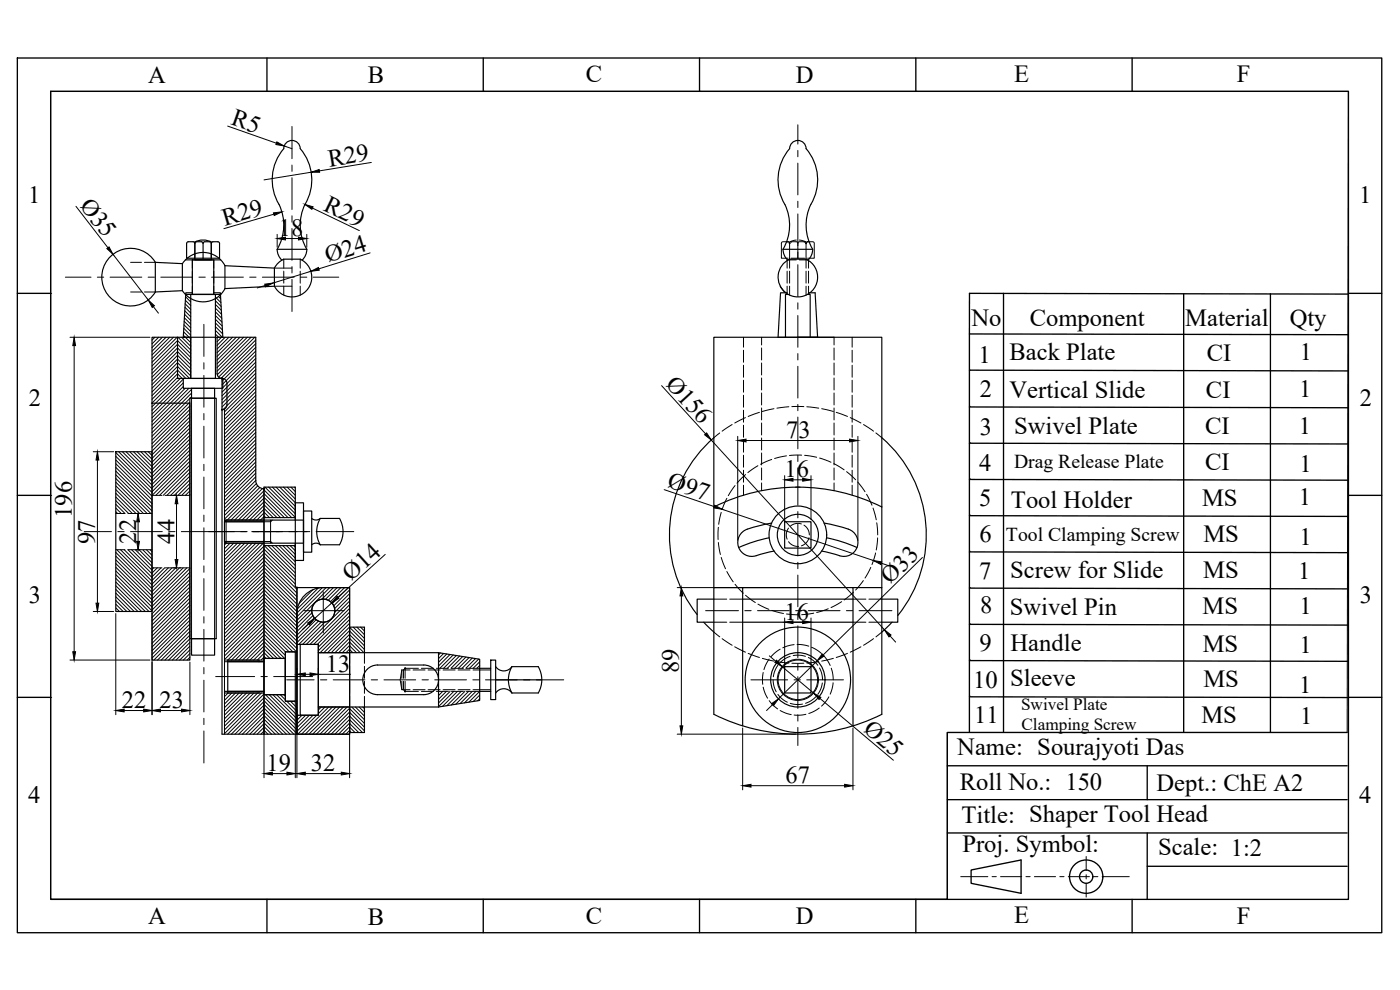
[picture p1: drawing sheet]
<svg xmlns="http://www.w3.org/2000/svg" width="420mm" height="297mm" viewBox="0 0 420 297" stroke-linecap="round" stroke-linejoin="round" font-family="sans-serif">
<!-- layer: Thin -->
<g fill="none" stroke="#000" stroke-width=".3">
<path d="M55.1 99.6l2.1 2.1M55.2 98.5l2 2.1M55.2 97.5l2 2M55.3 96.4l1.9 2M55.3 95.4l1.9 1.9M55.4 94.3l1.8 1.8M55.5 93.3l1.7 1.7M55.5 92.2l1.7 1.7M55.6 91.2l1.6 1.6M55.6 90.1l1.6 1.6M55.7 89l1.5 1.6M64.7 99.1l2 2.1"/>
<path d="M64.7 98l2.1 2.2M64.7 96.9l2.1 2.1M64.7 95.8l2 2M64.7 94.7l1.9 2M64.7 93.6l1.9 1.9M64.7 92.5l1.8 1.8M64.7 91.4l1.7 1.7M64.7 90.2l1.7 1.8M64.9 89.4l1.4 1.4M65.6 88.9l.6 .7M46.5 101.2l-.9 .9M47.6 101.2l-2 2"/>
<path d="M48.7 101.2l-3.1 3.1M49.8 101.2l-4.2 4.2M50.9 101.2l-5.3 5.3M52 101.2l-6.4 6.4M53.2 101.2l-7.6 7.5M53.3 108.8l3.9 4M53.3 108.8l-7.7 7.7M53.4 101.2l3.8 3.8M53.6 113.5l-.3-.2-7.7 7.6M54.1 113.5l-8.5 8.5M54.5 101.2l2.7 2.7M54.7 113.5l-1.4-1.3-7.7 7.6"/>
<path d="M55 113.8l-9.4 9.3M55 114.9l-9.4 9.4M55 116l-9.4 9.4M55.1 100.6l2.1 2.2M55.6 116.5l-10 10M55.8 113.5l-2.5-2.5-7.7 7.7M56.7 116.5l-11.1 11.1M56.9 113.5l-3.6-3.6-7.7 7.7M57 119.5l-11.4 11.4M57.2 111.7l-3.9-4-7.7 7.7M57.2 110.6l-3.9-4-7.7 7.7M57.2 109.5l-3.9-4-7.7 7.7"/>
<path d="M57.2 108.3l-3.9-3.9-7.7 7.7M57.2 107.2l-3.9-3.9-7.7 7.6M57.2 106.1l-3.9-3.9-7.7 7.6M57.5 116.8l-11.9 11.9M57.5 117.9l-11.9 11.9M57.5 119l-.4 .5M57.5 119.5v72.1M64.4 119.5v72.1M64.7 100.2l.9 1M65.4 101.2l-.3 .2M66.5 101.2l-1.4 1.3M67.6 101.2l-2.5 2.4"/>
<path d="M68.7 101.2l-3.6 3.5M69.8 101.2l-4.7 4.6M70.9 101.2l-5.8 5.8M72 101.2l-6.9 6.9M73.1 101.2l-8 8M74.2 101.2l-9.1 9.1M75.3 101.2l-10.2 10.2M76.5 101.2l-11.3 11.3M76.8 102l-11.2 11.1M76.8 103.1l-10.5 10.4M76.8 104.2l-10.2 10.1M76.8 105.3l-10.2 10.2"/>
<path d="M76.8 106.4l-10.2 10.2M76.8 107.5l-10.2 10.2M76.8 108.7l-10.2 10.1M76.8 109.8l-10.2 10.1M76.8 110.9l-10.2 10.1M76.8 112l-10.2 10.1M76.8 113.1l-9.9 9.8M76.8 114.2l-9.4 9.4M76.8 115.3l-9.4 9.4M76.8 116.4l-9.4 9.4M76.8 117.5l-9.4 9.4M76.8 118.6l-9.4 9.4"/>
<path d="M76.8 119.7l-9.4 9.4M34.8 139.1l10.8 10.9M34.8 138l10.8 10.9M34.8 136.9l10.8 10.9M34.8 135.8l10.8 10.9M35.6 135.5l10 10M36.7 135.5l8.9 8.9M37.8 135.5l7.8 7.8M38.9 135.5l6.7 6.7M40.1 135.5l5.5 5.6M41.2 135.5l4.4 4.5M42.3 135.5l3.3 3.4"/>
<path d="M43.4 135.5l2.2 2.3M44.5 135.5l1.1 1.2M45.6 135.5v.1M57 120.7l-11.4 11.3M57 121.8l-11.4 11.3M57 122.9l-11.4 11.3M57 125.1l-11.4 11.4M57 126.2l-11.4 11.4M57 127.3l-11.4 11.4M57 128.4l-11.4 11.4M57 129.5l-11.4 11.4M57 130.6l-11.4 11.4"/>
<path d="M57 131.7l-11.4 11.4M57 132.9l-11.4 11.3M57 134l-11.4 11.3M57 135.1l-11.4 11.3M57 137.3l-11.3 11.3M57 138.4l-10.2 10.2M57 139.5l-9.1 9.1M57 124l-11.4 11.3M57 136.2l-11.4 11.3M67.4 122.7v97.6M76.8 120.9l-9.4 9.3M76.8 122l-9.4 9.4"/>
<path d="M76.8 123.1l-9.4 9.4M76.8 124.2l-9.4 9.4M76.8 125.3l-9.4 9.4M76.8 126.4l-9.4 9.4M76.8 127.5l-9.4 9.4M76.8 128.6l-9.4 9.4M76.8 129.7l-9.4 9.4M76.8 130.8l-9.4 9.4M76.8 131.9l-9.4 9.4M76.8 133.1l-9.4 9.3M76.8 134.2l-9.4 9.4M76.8 135.3l-9.4 9.4"/>
<path d="M76.8 136.4l-9.4 9.4M76.8 137.5l-9.4 9.4M76.8 138.6l-9.4 9.4M76.8 139.7l-9.4 9.4M34.8 153.5l.5 .6M34.8 152.4l1.6 1.7M34.8 151.3l2.7 2.8M34.8 150.2l3.8 3.9M34.8 149.1l4.9 5M34.8 148l6 6.1M34.8 146.9l7.1 7.2M34.8 145.8l8.2 8.3"/>
<path d="M34.8 144.7l9.4 9.4M34.8 143.6l10.5 10.5M34.8 142.4l10.8 10.9M34.8 141.3l10.8 10.9M34.8 140.2l10.8 10.9M57 140.6l-8 8M57 141.7l-6.9 6.9M57 142.8l-5.8 5.8M57 144l-4.7 4.6M57 145.1l-3.6 3.5M57 146.2l-2.5 2.4M57 147.3l-1.4 1.3"/>
<path d="M57 148.4l-.3 .2M67.4 156.5h13.8M67.9 156v7M76.8 140.8l-9.4 9.4M76.8 141.9l-9.4 9.4M76.8 143l-9.4 9.4M76.8 144.2l-9.4 9.3M76.9 145.1l-9.5 9.6M77.3 145.8l-9.9 10M77.9 146.3l-9.7 9.7M78.7 146.6l-9.4 9.4M79.2 154.7l.6 .6"/>
<path d="M79.2 153.6l1.7 1.7M79.2 152.5l2.8 2.8M79.2 151.4l3.9 3.9M79.2 150.3l5 5M79.2 149.2l6.1 6.1M79.2 148.1l7.2 7.2M79.2 147l8.4 8.3M79.2 147.2l-8.8 8.8M79.2 148.3l-7.7 7.7M79.2 149.5l-6.6 6.5M79.2 150.6l-5.5 5.4M79.2 151.7l-4.3 4.3"/>
<path d="M79.2 152.8l-3.2 3.2M79.2 153.9l-2.1 2.1M79.2 155l-1 1M79.5 146.2l9.1 9.1M80.6 146.2l8 8M81.2 156v7M81.7 146.2l6.9 6.8M82.8 146.2l5.8 5.7M84 146.2l4.6 4.6M85.1 146.2l3.5 3.5M86.2 146.2l2.4 2.4M87.3 146.2l1.3 1.3"/>
<path d="M88.4 146.2l.2 .2M34.8 179.1l4.4 4.4M34.8 177.9l5.5 5.6M34.8 176.8l6.6 6.7M34.8 175.7l7.7 7.8M34.8 174.6l8.8 8.9M34.8 173.5l9.9 10M34.8 172.4l10.8 10.9M34.8 171.3l10.8 10.9M34.8 170.2l10.8 10.9M34.8 169.1l10.8 10.8M34.8 168l10.8 10.8"/>
<path d="M34.8 166.9l10.8 10.8M34.8 165.7l10.8 10.9M35.1 164.9l10.5 10.6M36.2 164.9l9.4 9.5M37.3 164.9l8.3 8.4M38.4 164.9l7.2 7.3M39.5 164.9l6.1 6.2M40.6 164.9l5 5.1M41.7 164.9l3.9 4M42.8 164.9l2.8 2.8M43.9 164.9l1.7 1.7M45 164.9l.6 .6"/>
<path d="M46.1 170.4l-.5 .5M47.2 170.4l-1.6 1.6M48.3 170.4l-2.7 2.7M49.4 170.4l-3.8 3.8M50.5 170.4l-4.9 4.9M51.6 170.4l-6 6M52.8 170.4l-7.2 7.1M53.9 170.4l-8.3 8.2M55 170.4l-9.4 9.3M56.1 170.4l-10.5 10.4M57 171.7l-11.4 11.4M57 172.8l-11.4 11.4"/>
<path d="M57 173.9l-11.4 11.4M57 175l-11.4 11.4M57 176.1l-11.4 11.4M57 177.2l-11.4 11.4M57 178.3l-11.4 11.4M57 179.5l-11.4 11.3M57 170.6l-11.4 11.3M67.4 162.5h13.8M67.9 163l-.5 .5M69 163l-1.6 1.6M70.2 163l-2.8 2.7M71.3 163l-3.9 3.9"/>
<path d="M72.4 163l-5 5M73.5 163l-6.1 6.1M74.6 163l-7.2 7.2M75.7 163l-8.3 8.3M76.8 163l-9.4 9.4M77.9 163l-10.5 10.5M79 163l-11.6 11.6M79.2 179.2l9.9 9.8M79.2 178l9.9 9.9M79.2 176.9l9.9 9.9M79.2 175.8l9.9 9.9M79.2 174.7l9.9 9.9"/>
<path d="M79.2 173.6l9.9 9.9M79.2 172.5l9.9 9.9M79.2 171.4l9.9 9.9M79.2 170.3l9.9 9.9M79.2 169.2l9.9 9.9M79.2 168.1l9.9 9.8M79.2 166.9l9.9 9.9M79.2 165.8l9.4 9.4M79.2 164.7l9.4 9.4M79.2 163.9l-11.8 11.8M79.2 165l-11.8 11.8M79.2 166.1l-11.8 11.9"/>
<path d="M79.2 167.2l-11.8 11.9M79.2 168.3l-11.8 11.9M79.2 169.4l-11.8 11.9M79.2 170.5l-11.8 11.9M79.2 171.6l-11.8 11.9M79.2 172.7l-11.8 11.9M79.2 173.9l-11.8 11.8M79.2 175l-11.8 11.8M79.2 176.1l-11.8 11.8M79.2 177.2l-11.8 11.8M79.2 178.3l-11.8 11.9M79.2 179.4l-11.8 11.9"/>
<path d="M79.3 163.7l9.3 9.3M80.4 163.7l8.2 8.2M81.5 163.7l7.1 7.1M82.6 163.7l6 6M83.8 163.7l4.8 4.9M84.9 163.7l3.7 3.8M86 163.7l2.6 2.7M87.1 163.7l1.5 1.5M88.2 163.7l.4 .4M93.9 177l-4.1 4.1M95.5 176.5l-6.2 6.2M96.7 176.3l-7.6 7.6"/>
<path d="M97.9 176.3l-8.8 8.8M99 176.3l-9.9 9.9M100.1 176.3l-3.5 3.5M101.2 176.3l-3.5 3.5M102.3 176.3l-3.8 3.8M103.4 176.3l-4.2 4.2M104.5 176.3l-4.8 4.8M104.9 177l-4.7 4.8M104.9 178.1l-4.5 4.5M104.9 179.2l-4.5 4.5M34.8 182.4l1 1.1M34.8 181.3l2.2 2.2"/>
<path d="M34.8 180.2l3.3 3.3M57 180.6l-11.4 11.3M57 181.7l-11.4 11.3M57 183.9l-11.4 11.4M57 185l-11.4 11.4M57 186.1l-11.4 11.4M57 187.2l-10.8 10.9M57 188.3l-9.7 9.8M57 189.4l-8.6 8.7M57 190.5l-7.5 7.6M57 191.7l-6.4 6.4M57 192.8l-5.3 5.3"/>
<path d="M57 193.9l-4.2 4.2M57 195l-3.1 3.1M57 196.1l-2 2M57 197.2l-.9 .9M57 182.8l-11.4 11.3M67.4 198.1h11.8M67.4 198.5h11.8M79.2 196.9l.7 .7M79.2 195.8l1.8 1.8M79.2 194.7l2.9 2.9M79.2 193.6l4 4M79.2 192.5l5.1 5.1"/>
<path d="M79.2 191.4l6.2 6.2M79.2 190.2l6.4 6.5M79.2 189.1l6.5 6.5M79.2 188l7.6 7.6M79.2 186.9l8.7 8.7M79.2 185.8l9.8 9.8M79.2 184.7l9.9 9.9M79.2 183.6l9.9 9.9M79.2 182.5l9.9 9.9M79.2 181.4l9.9 9.9M79.2 180.3l9.9 9.8M79.2 191.6l-6.4 6.5"/>
<path d="M79.2 192.7l-5.3 5.4M79.2 193.8l-4.2 4.3M79.2 194.9l-3.1 3.2M79.2 180.5l-11.8 11.9M79.2 181.6l-11.8 11.9M79.2 182.7l-11.8 11.9M79.2 183.8l-11.8 11.9M79.2 185l-11.8 11.8M79.2 186.1l-11.8 11.8M79.2 187.2l-10.9 10.9M79.2 188.3l-9.7 9.8M79.2 189.4l-8.6 8.7"/>
<path d="M79.2 190.5l-7.5 7.6M79.2 196l-2 2.1M79.2 197.2l-.9 .9M93.6 182.8l-4.5 4.5M93.6 183.9l-4.5 4.5M93.9 184.7l-4.8 4.8M94.3 185.4l-5.2 5.2M94.9 185.9l-5.8 5.8M95.6 186.4l-6.5 6.4M96.4 186.6l-6.7 6.8M97.5 186.7l-6.7 6.7M104.9 193.8l2.1 2"/>
<path d="M104.9 191.5l4.3 4.3M104.9 189.3l4.5 4.5M104.9 180.3l-13 13.1M104.9 181.4l-11.9 12M104.9 182.5l-10.8 10.9M104.9 183.7l-9.7 9.7M104.9 184.8l-9.4 9.4M104.9 185.9l-9.4 9.4M104.9 187l-8.8 8.8M104.9 188.1l-7.7 7.7M104.9 189.2l-6.6 6.6M104.9 190.3l-5.5 5.5"/>
<path d="M104.9 191.4l-4.4 4.4M104.9 192.5l-3.3 3.3M104.9 193.7l-2.2 2.1M104.9 194.8l-1 1M104.9 194.9l1 .9M104.9 192.6l3.2 3.2M104.9 190.4l4.5 4.5M104.9 188.2l4.5 4.5M106 188.2l3.4 3.3M107.1 188.2l2.3 2.2M108.2 188.2l1.2 1.1M109.3 188.2h.1"/>
<path d="M132.2 195.9l-.6 .6M133.1 196.1l-1.5 1.5M134.1 196.2l-2.5 2.5M135.1 196.4l-3.5 3.4M136 196.5l-4 4M137 196.7l-3.9 3.8M137.9 196.8l-3.7 3.7M138.9 197l-3.6 3.5M139.8 197.1l-3.4 3.4M140.8 197.3l-3.2 3.2M141.7 197.4l-3 3.1M142.7 197.6l-2.9 2.9"/>
<path d="M143.7 197.8l-2.8 2.7M144 198.6l-2 1.9M144 199.7l-.9 .8M68.4 207.9h9.3M68.4 207.9l-1 1.1M69.6 207.9l-2.2 2.2M70.7 207.9l-3.3 3.3M71.8 207.9l-4.4 4.4M72.9 207.9l-5.5 5.6M74 207.9l-6.6 6.7M75.1 207.9l-7.7 7.8M76.2 207.9l-8.8 8.9"/>
<path d="M77.3 207.9l-9.9 10M78.4 207.9l-11 11.1M79.2 219.1l1.2 1.2M79.2 218l2.3 2.3M79.2 216.9l3.4 3.4M79.2 215.8l4.6 4.5M79.2 214.7l5.7 5.6M79.2 213.5l6.8 6.8M79.2 212.4l7.9 7.9M79.2 211.3l9 9M79.2 210.2l9.9 9.9M79.2 209.1l9.9 9.9"/>
<path d="M79.2 208.2l-11.8 11.9M79.2 209.4l-10.9 10.9M79.2 210.5l-9.8 9.8M79.2 212.7l-7.6 7.6M79.2 213.8l-6.5 6.5M79.2 214.9l-5.4 5.4M79.2 216l-4.2 4.3M79.2 217.1l-3.1 3.2M79.2 218.2l-2 2.1M79.2 219.3l-.9 1M79.2 211.6l-8.7 8.7M79.7 208.4l9.4 9.5"/>
<path d="M80.8 208.4l8.3 8.4M81.9 208.4l7.2 7.3M83 208.4l6.1 6.2M84.1 208.4l1.5 1.6M85.2 208.4l.4 .5M86.1 210.4l3 3M87.2 210.4l1.9 1.9M88.3 210.4l.8 .8M89.5 214.6l-.4 .4M90.6 214.6l-1.5 1.5M91.7 214.6l-2.6 2.6M92.8 214.6l-3.7 3.7"/>
<path d="M94 214.6l-4.9 4.8M95.1 214.6l-5.7 5.7M96.4 212.1l-.9 .9M97.5 212.1l-2 2M98.6 212.1l-8.1 8.2M99.8 212.1l-8.2 8.2M100.9 212.1l-8.2 8.2M102 212.1l-8.2 8.2M103.1 212.1l-8.2 8.2M104.2 212.1l-8.2 8.2M104.9 214.8l4.5 4.5M104.9 212.6l4.5 4.5"/>
<path d="M104.9 212.5l-7.8 7.8M104.9 213.6l-6.6 6.7M104.9 214.7l-5.5 5.6M104.9 215.8l-4.4 4.5M104.9 216.9l-3.3 3.4M104.9 218.1l-2.2 2.2M104.9 219.2l-1.1 1.1M104.9 219.3l.5 .5M104.9 218.2l1.6 1.6M104.9 217.1l2.8 2.7M104.9 215.9l3.9 3.9M104.9 213.7l4.5 4.5"/>
<path d="M105.6 212.1l3.8 3.8M106.7 212.1l2.7 2.7M107.8 212.1l1.6 1.6M108.9 212.1l.5 .5M131.7 207.4l-.1 .2M132.9 207.4l-1.3 1.3M134 207.4l-2.4 2.4M135.1 207.4l-3.5 3.5M136.2 207.4l-4.6 4.6M137.3 207.4l-4.5 4.5M138.4 207.4l-4.3 4.3M139.5 207.4l-4.1 4.1"/>
<path d="M140.6 207.4l-3.8 3.9M141.7 207.4l-3.6 3.7M142.9 207.4l-3.5 3.5M144 207.4l-3.3 3.3M144 208.5l-2 2M144 209.7l-.6 .6M144 206.9h3.3M144 201h3.3M79.2 220.2l.1 .1M104.9 220.3h.1"/>
<circle cx="239.4" cy="204" r="6.2"/>
<circle cx="239.4" cy="204" r="5.9"/>
</g>
<!-- layer: Object -->
<g fill="none" stroke="#000" stroke-width=".35">
<path d="M237 44.6a14.3 14.3 0 0 0-1.5 16.7M237 44.6a2.47 2.47 0 0 1 2.4-2.5 2.47 2.47 0 0 1 2.5 2.5 14.3 14.3 0 0 1 1.4 16.7 14.3 14.3 0 0 0 .6 13.5M46.6 78.7l8.1 .4M46.6 78.7v8.9M46.6 78.7a8.7 8.7 0 0 0-13-2.1 8.7 8.7 0 0 0 0 13.2 8.7 8.7 0 0 0 13-2.2M54.7 79.1v8.1M54.7 79.1a7.4 7.4 0 0 1 12.8 .6M55.7 78h10.5M56 73v4.5h4.9M56 73l.5-.5h1.5l.5 .5M57.7 78h6.5v10.3h-6.5zM58.3 72.7a5.4 5.4 0 0 1 5.3 0"/>
<path d="M58.5 73v5h4.9v-5M58.5 73v4.5M58.5 73l.5-.5h1.4l.5 .5M60.9 73l.5-.5h1.5l.5 .5M60.9 73v4.5M63.4 73v4.5M63.4 73l.5-.5h1.5l.4 .3 .1 4.7h-5M67.5 79.7l14.9 .7M67.5 79.7v6.9M83.2 74.8l.4 1.8 1 1.5M83.2 74.8h8.9M83.2 74.8a14.3 14.3 0 0 0-.1-14.6 14.3 14.3 0 0 1 2.1-15.6 2.47 2.47 0 0 1 2.4-2.5 2.47 2.47 0 0 1 2.5 2.5 14.3 14.3 0 0 1 1.4 16.7 14.3 14.3 0 0 0 .6 13.5"/>
<path d="M92.1 74.8l-.4 1.8-1 1.5M235 74.8h8.9M235 74.8l.4 1.8 1 1.5M235.6 61.3a14.3 14.3 0 0 1-.6 13.5M237 77.8h4.9a5.9 5.9 0 0 1 1.8 9.5 5.9 5.9 0 0 1-9.5-1.4M237 77.8a5.9 5.9 0 0 0-1.2 10.1M243.9 74.8l-.4 1.8-1 1.5M54.7 87.2l-8.1 .4M55.7 88.3h10.5M57.2 88.3h7.5v25.2h-7.5zM57.7 87.8h-1.9l-.8 13.4M64.2 87.8h1.9l.8 13.4h-13.6"/>
<path d="M67.5 86.6a7.4 7.4 0 0 1-12.8 .6M82.4 85.9l-14.9 .7M82.4 80.4v5.5M82.4 80.4l1.3-1.7 1.5-.9h4.9a5.9 5.9 0 0 1 1.8 9.5 5.9 5.9 0 0 1-9.5-1.4M236.2 87.8h-2l-.7 13.4h11.9l-.8-13.4h-1.9M236.6 88.3h-.9v12.9M242.3 88.3h.8v12.9M53.3 101.2v12.3h3.9M53.3 101.2h-7.7v19.8M55 113.5h11.9v3h-11.9zM57 119.5h7.9v72.1h-7.9zM57.5 116.5h6.9v3h-6.9z"/>
<path d="M65.1 101.2h11.7v43a2.47 2.47 0 0 0 2.4 2.4v73.7h-12.6v-106.8a1.49 1.49 0 0 1-1.5-1.4zM66.6 113.5a1.47 1.47 0 0 1 1.5 1.5v6.4a1.49 1.49 0 0 1-1.5 1.5M239.4 101.2h10.9M34.8 135.5h10.8v48h-10.8zM45.6 121h11.4v77.1h-11.4zM214.3 131.3a38.5 38.5 0 0 0-5.1 53.1M264.6 131.3a38.5 38.5 0 0 1 4.8 53.4M67.4 156h23.7v7h-23.2l-.5-.5M67.4 156.5h11.8M67.4 156.5v6M67.9 156l-.5 .5M79.2 146.2h9.4v29.6l.5 .5v44h-9.9z"/>
<path d="M79.2 155.3h9.4M81.7 156l-.5 .5M88.6 156v-5.1h2.5v17.3h-2.5v-5.2M91.1 153.3h2.5v12.4h-2.5zM93.6 155.5l1.2 .5 1.3-.5M96.1 155.6l5.8-.1a7.9 7.9 0 0 1 0 8h-5.8M96.1 155.5a7.9 7.9 0 0 0 0 8M214.2 152.1a56.3 56.3 0 0 1 50.5 0M231.6 156.9l-2.5 .5a22.4 22.4 0 0 0-6.1 2.1 4.2 4.2 0 0 0-.9 5.6 4.2 4.2 0 0 0 5.5 1.4l4.7-1.2M235.5 156.5h7.9v8h-7.9zM238.8 146.2h1.3M247.3 156.9l2.5 .5a22.2 22.2 0 0 1 6.1 2.1 4.2 4.2 0 0 1 .9 5.6 4.2 4.2 0 0 1-5.5 1.4l-4.7-1.2"/>
<path d="M264.6 152.1v-50.9h-50.4v75.1M264.6 152.1v24.2M67.4 163h11.8M67.4 162.5h11.8M79.2 163.7h9.4M81.2 162.5l.5 .5M89.1 176.3h15.8v44h-15.8zM91.4 178.6a7.8 7.8 0 0 1 5.6-2.3h7.9v44h-15.8v-36.1a7.9 7.9 0 0 1 2.3-5.6zM93.6 163.5l1.2-.5 1.3 .5M214.2 179.8h-5v6.9h5M222.9 176.3h-8.7v38M222.9 179.8h33.1"/>
<path d="M230.8 161.4l-4.6 1.2-4.5 1.7M248.1 161.4l4.6 1.2 4.5 1.7M256 176.3h8.6l.1 38a56.3 56.3 0 0 1-50.5 0M264.6 179.8h4.8v6.9h-4.8M57.5 191.6h6.9v5h-6.9zM68.4 198.1v9.8M68.4 198.5h10.8M77.7 198.1v.4M79.2 197.6h6.4v10.8h-6.4M79.2 197.6h6.4v10.8h-6.4zM85.6 195.6v14.8h3.5M85.6 195.6h3v14.8h-3z"/>
<path d="M85.6 195.6h3.5M89.1 193.4h6.4v21.2h-6.4M90.1 193.4h5.4v21.2h-5.4zM95.5 195.8h36.1M104.9 195.8v-7.6h4.5v7.6M131.6 195.8l12.4 2v12.4l-12.4 1.9M131.6 195.8v16.3M147.3 198.1h1.5v11.8h-1.5zM211.2 186.7l3.1 2.9M222.9 186.7h33.1M267.7 186.7l-3.1 2.9M67.4 207.9h11.8"/>
<path d="M67.4 207.4h11.8M77.7 207.4v.5M95.5 212.1h36.1M104.9 212.1v7.7h4.5v-7.7M109.9 201.1a4.4 4.4 0 0 1 3.4-1.6h13.9a4.5 4.5 0 0 1 4.4 4.5 4.5 4.5 0 0 1-4.4 4.4h-13.9a4.4 4.4 0 0 1-4-2.5 4.4 4.4 0 0 1 .6-4.8zM144 200.5h3.3M144 207.4h3.3M148.8 204h13.8M148.8 200a2.96 2.96 0 0 0 4.8 0M148.8 207.9a2.96 2.96 0 0 1 4.8 0M153.6 200a7.9 7.9 0 0 0 0 7.9M153.6 200h7.9a7.9 7.9 0 0 1 0 7.9h-7.9"/>
<path d="M222.9 217.8v-41.5h33.1v41.5M235.5 200h7.9v7.9h-7.9z"/>
<circle cx="239.4" cy="160.5" r="8.7"/>
<circle cx="239.4" cy="160.5" r="6.2"/>
<circle cx="97" cy="183.2" r="3.5"/>
<circle cx="239.4" cy="204" r="15.8"/>
<circle cx="239.4" cy="204" r="8.2"/>
</g>
<g fill="#000" stroke="#000" stroke-width=".3">
<circle cx="66.6" cy="113.5" r=".17"/>
<circle cx="66.6" cy="122.9" r=".17"/>
<circle cx="79.2" cy="146.7" r=".17"/>
<circle cx="89.1" cy="176.3" r=".17"/>
<circle cx="121.6" cy="200.5" r=".17"/>
<circle cx="121.6" cy="207.4" r=".17"/>
</g>
<!-- layer: Center -->
<g fill="none" stroke="#000" stroke-width=".3">
<path d="M87.6 37.9v9.7M239.4 37.5v5.7M87.6 49.5v1.9M87.6 53.3v9.6M239.4 45.1v1.9M239.4 48.9v9.6M87.6 64.8v1.9M87.6 68.6v9.5M87.6 80v1.9M239.4 60.4v1.9M239.4 64.2v9.5M239.4 75.6v1.9"/>
<path d="M239.4 79.4v9.5M19.6 83.2h7.7M29.2 83.2h1.9M33 83.2h9.6M44.5 83.2h1.9M48.3 83.2h9.5M59.7 83.2h1.9M61.2 97.3v9.6M63.5 83.2h9.5M74.9 83.2h1.9M78.7 83.2h9.6M87.6 83.8v9.7"/>
<path d="M90.2 83.2h1.9M94 83.2h7.7M239.4 90.9v1.9M239.4 94.7v9.5M61.2 108.8v1.9M61.2 112.6v9.6M239.4 106.1v1.9M239.4 109.9v9.5M61.2 124.1v1.9M61.2 127.9v9.5M61.2 139.3v1.9M239.4 121.3v1.9"/>
<path d="M239.4 125.1v9.6M239.4 136.6v1.9M25.3 159.5h8.2M35.4 159.5h1.9M39.2 159.5h9.5M50.6 159.5h1.9M54.4 159.5h19.8M61.2 143.1v9.6M61.2 154.6v1.9M61.2 158.4v9.5M75.6 159.5h17.4M94.9 159.5h11.3"/>
<path d="M239.4 140.4v11.2M239.4 153.5v1.9M239.4 157.3v9.5M61.2 169.8v1.9M61.2 173.6v9.5M97 177.5v12.4M239.4 168.7v1.9M239.4 172.5v9.6M61.2 185v1.9M61.2 188.8v9.6M91.1 183.2h12.2M211.8 183.2h9.8"/>
<path d="M223.5 183.2h1.9M227.3 183.2h9.6M238.8 183.2h1.9M239.4 184v1.9M239.4 187.8v9.5M239.4 199.2v1.9M242.6 183.2h9.5M254 183.2h1.9M257.8 183.2h9.9M61.2 200.3v1.9M61.2 204.1v9.5M61.2 215.5v1.9"/>
<path d="M61.2 219.3v9.6M64.7 203h11.7M78.3 203h1.9M82.1 203h11.7M86 204h8.3M96.2 204h1.9M100 204h9.5M111.4 204h1.9M115.2 204h9.6M126.7 204h1.9M130.5 204h9.5M141.9 204h1.9"/>
<path d="M145.7 204h9.5M157.1 204h1.9M160.9 204h8.3M225.4 204h11M238.3 204h1.9M239.4 203v9.6M239.4 214.5v1.9M239.4 218.3v5.4M242.1 204h11M326 257v4.2M288.3 263h8.2M297.7 263h1.3"/>
<path d="M300.3 263h6.3M307.9 263h1.3M310.4 263h6.4M318.1 263h1.2M320.6 263h6.3M326 262.4v1.3M326 265v4.2M328.2 263h1.3M330.8 263h8.1"/>
</g>
<!-- layer: Hidden -->
<g fill="none" stroke="#000" stroke-width=".3">
<path d="M39.2 78.7h3.3M43.4 78.7h3.2M57.7 78v2.5M64.2 78v2.5M85.2 77.8v2.7M90.1 77.8v2.7M237 73l-.5-.5h-1.6l-.4 .4v4.6h2M237 73l.5-.5h1.5l.4 .3v4.7M237 73v7.5M237.4 77.5h4.1M239 78h-2.8v2.5M239 72l-2.2 .7"/>
<path d="M239.4 73l.5-.5 1.7 .1 .3 .4M239.9 78h2.8v2.5M239.9 72l2.2 .7M241.9 73l.5-.5h1.6l.4 .4v4.6h-2M241.9 73v7.5M39.2 87.6h3.3M43.4 87.6h3.2M57.7 81.4v3.6M57.7 85.9v2.4M64.2 81.4v3.6M64.2 85.9v2.4M82.4 80.4h5.2"/>
<path d="M82.4 85.9h5.2M85.2 81.4v3.6M85.2 85.9v2.6M90.1 81.4v3.6M90.1 85.9v2.6M236.2 85.9v2.4h.4M236.2 81.4v3.6M237 81.4v3.6M237 85.9v2.6M241.9 81.4v3.6M241.9 85.9v2.6M242.7 85.9v2.4h-.4"/>
<path d="M242.7 81.4v3.6M223.1 101.2v3M223.1 105.1v3.6M223.1 109.6v3.6M223.1 114.1v3.6M223.1 118.6v3.6M228.6 101.2v2.3M228.6 104.4v3.6M228.6 108.9v3.6M228.6 113.4v3.6M228.6 117.9v3.6M250.3 101.2v2.3"/>
<path d="M250.3 104.4v3.6M250.3 108.9v3.6M250.3 113.4v3.6M250.3 117.9v3.6M255.7 101.2v3M255.7 105.1v3.6M255.7 109.6v3.6M255.7 114.1v3.6M255.7 118.6v3.6M216 129.9l-1.8 1.4M219.7 127.4l-3 2M223.1 123.1v3.6"/>
<path d="M223.1 127.6v3.6M223.1 132.1v3.6M223.1 136.6v3.6M223.7 125.3l-3.2 1.6M227.5 139.7l-3.1 2.1M227.9 123.7l-3.4 1.3M228.6 122.4v3.6M228.6 126.9v3.6M228.6 131.4v3.6M228.6 135.9v3.6M231.6 137.9l-3.3 1.4M232.3 122.6l-3.5 .9"/>
<path d="M236 136.8l-3.5 .8M236.7 122l-3.5 .5M237.6 122h3.6M240.6 136.6l-3.7 .1M241.5 136.6l3.6 .6M242.1 122l3.6 .5M246 137.4l3.4 1.3M246.6 122.6l3.5 .9M250.2 139.1l3.1 1.9M250.3 122.4v3.6M250.3 126.9v3.6M250.3 131.4v3.6"/>
<path d="M250.3 135.9v3.6M251 123.7l3.3 1.3M255.2 125.3l3.2 1.6M255.7 123.1v3.6M255.7 127.6v3.6M255.7 132.1v3.6M255.7 136.6v3.6M259.2 127.4l3 2M262.9 129.9l1.7 1.4M34.8 154.1h2.7M38.4 154.1h3.6M42.9 154.1h2.7"/>
<path d="M45.6 148.6h3M49.5 148.6h3.6M54 148.6h3M215.6 158.2l-.1 3.7M216.4 153.8l-.7 3.5M218.1 149.5l-1.4 3.4M220.6 145.7l-2 3M223.1 141.1v3.6M223.1 145.6v3M223.7 142.4l-2.5 2.6M228.6 140.4v3.6M228.6 144.9v2.3"/>
<path d="M236.6 158.5a3.4 3.4 0 0 0-.4 3.3M240.5 157.2a3.4 3.4 0 0 0-3.3 .6M241.3 157.6a3.4 3.4 0 0 1 1.6 2.9M250.3 140.4v3.6M250.3 144.9v2.3M254.1 141.5l2.7 2.5M255.7 141.1v3.6M255.7 145.6v3M257.4 144.6l2.2 2.9M260.1 148.3l1.6 3.3M262 152.4l1 3.6M263.1 156.9l.3 3.6"/>
<path d="M34.8 164.9h2.7M38.4 164.9h3.6M42.9 164.9h2.7M45.6 170.4h3M49.5 170.4h3.6M54 170.4h3M214.2 179.8h3.9M215.6 162.8l.6 3.6M216.4 167.3l1.3 3.4M218.1 171.5l2 3.1M219 179.8h3.9M220.6 175.3l2.5 2.7"/>
<path d="M223.7 178.6l3 2.2M236.7 162.5a3.4 3.4 0 0 0 3 1.4M242.8 161.3a3.4 3.4 0 0 1-2.3 2.5M256 179.8h3.9M256.1 177.7l-2.7 2.3M259.1 174.2l-2.3 2.8M260.8 179.8h3.8M261.3 170.2l-1.7 3.2M262.8 165.9l-1.1 3.5M263.4 161.4l-.4 3.6M104.9 195.8v3.2M104.9 199.9v3.6"/>
<path d="M109.4 195.8v3.2M109.4 199.9v3.6M214.2 189.7l1.8 1.4M214.2 186.7h3.9M216.7 191.6l3 2M219 186.7h3.9M220.5 194.1l3.2 1.6M224.5 196l3.4 1.3M227.5 181.3l3.3 1.5M228.8 197.5l3.5 .9M230.8 197.7l-1.5 3.2M231.6 183.1l3.5 1"/>
<path d="M233.2 198.5l3.5 .4M233.4 199.6a7.4 7.4 0 0 0-1.3 3.5M234.1 194.8l-1.4 1-1.3 1.2M236 184.2l3.7 .3M237.1 196.9l-1.4 .7-1.7 1.3M237.6 199h3.6M238 196.7a7.4 7.4 0 0 1 3.7 .2M238.3 193.4l-3.4 1M239.2 193.4l3.5 .5M242.6 197.3a7.3 7.3 0 0 1 2.8 2.3M243.6 194.2l1.5 .8 1.4 1.1M244.2 184l-3.6 .4"/>
<path d="M245.7 198.5l-3.6 .4M247.2 196.7l1.2 1.6 .7 1.4M248.6 182.7l-3.5 1.1M250.1 197.5l-3.5 .9M252.6 180.5l-3.2 1.8M254.3 196l-3.3 1.3M256 186.7h3.9M258.4 194.1l-3.2 1.6M260.8 186.7h3.8M262.2 191.6l-3 2M264.6 189.7l-1.7 1.4M104.9 204.4v3.6"/>
<path d="M104.9 208.9v3.2M109.4 204.4v3.6M109.4 208.9v3.2M120.6 204.4v2.5h.5l.5 .5M120.6 201l-.5 3 .5 2.9M120.6 201v2.5M121.1 204.4v2.5h2M121.6 200.5l-.5 .5h-.5M121.6 200.5v3M121.6 204.4v3M121.6 207.4h4M121.6 200.5h4"/>
<path d="M123.1 201h-2v2.5M124 206.9h3.6M124 201h3.6M126.5 207.4h3.6M126.5 200.5h3.6M128.5 206.9h3.6M128.5 201h3.6M131 207.4h3.6M131 200.5h3.6M133 206.9h3.6M133 201h3.6M135.5 207.4h3.6"/>
<path d="M135.5 200.5h3.6M137.5 206.9h3.6M137.5 201h3.6M140 207.4h4M140 200.5h4M142 206.9h2M142 201h2M229.1 201.8l-.2 3.5M229.1 206.2l.5 1.7 .8 1.6M230.9 210.2l1.3 1.5 1.2 1M232 204l.2 1.6 .7 2M233.5 208.3a7.2 7.2 0 0 0 2.8 2.4"/>
<path d="M234.1 213.2l3.4 1.2M237.2 211a7.3 7.3 0 0 0 3.6 .3M241.9 214.3l-1.8 .3-1.8-.1M244.9 209l-1.8 1.4-1.4 .6M245.9 212.4l-1.3 .9-1.9 .8M245.9 200.4l.8 1.9 .2 1.7M246.8 204.9a7.1 7.1 0 0 1-1.4 3.4M248.8 209.1l-2.2 2.8M249.5 200.5l.4 1.5 .2 2M250 204.9l-.3 1.7-.6 1.7"/>
</g>
<!-- layer: Thin -->
<circle cx="66.2" cy="88.4" r=".09" fill="#000" stroke="#000" stroke-width=".3"/>
<!-- layer: Hidden -->
<g fill="#000" stroke="#000" stroke-width=".3">
<circle cx="236.5" cy="72.5" r=".09"/>
<circle cx="237" cy="73" r=".09"/>
<circle cx="237.5" cy="72.5" r=".09"/>
<circle cx="241.4" cy="72.5" r=".09"/>
<circle cx="241.9" cy="73" r=".09"/>
<circle cx="242.4" cy="72.5" r=".09"/>
</g>
<!-- layer: Margin+Title -->
<g fill="none" stroke="#000" stroke-width=".4">
<path d="M5.2 17.4h409.5v262.5h-409.5zM80.1 17.4v10M145 17.4v10M209.9 17.4v10M274.9 17.4v10M339.8 17.4v10M15.2 27.4h389.5v242.5h-389.5zM5.2 88h10M404.7 88h10M5.2 148.6h10M404.7 148.6h10M5.2 209.2h10"/>
<path d="M404.3 219.8h-120v50M404.7 209.2h10M284.3 229.8h120M284.3 239.9h120M344.3 229.8v10.1M284.3 249.9h120M344.3 259.9h60M344.3 249.9v19.9M80.1 269.9v10M145 269.9v10M209.9 269.9v10M274.9 269.9v10"/>
<path d="M291.4 261l15-3v10l-15-3zM339.8 269.9v10"/>
<circle cx="326" cy="263" r="5"/>
<circle cx="326" cy="263" r="2"/>
</g>
<path d="M80.1 27.4h.1M145 27.4h.1M209.9 27.4h.1M274.9 27.4h.1M339.8 27.4h.1M15.2 88h.1M15.2 148.6h.1M15.2 209.2h.1" fill="none" stroke="#000" stroke-width=".3"/>
<!-- layer: Viewport -->
<path d="M15.2 27.4h389.5l-.4 192.4h-120v50h-269.1z" fill="none" stroke="#000" stroke-width=".3"/>
<!-- layer: Dimension -->
<g fill="none" stroke="#000" stroke-width=".3">
<path d="M68.3 37.8l14.6 5.2M85.3 43.8l2.3 .8M93.4 51.7l-14.2 2.3M111.4 48.7l-15.6 2.6M22.8 61.9l9.6 12.4M33.9 76.3l10.6 13.7M82.2 64.3l-15 4.3M83.2 70.3v3.9M85.7 71.6h3.9M92.1 70.3v3.9M93.8 62.4l14.1 6.8M111.1 75.9l-15.4 4.8"/>
<path d="M46 92l1.5 2M79.6 85.7l-2.4 .7M93.3 81.4l-11.3 3.5M21 101.2h24M22.3 103.7v91.8M198.6 115.7l13.2 14.5M28 135.5h6.1M29.2 138v43M213.5 132l51.9 57M221.4 130.9v31.2M223.9 132.2h31.1M257.5 130.9v31.2"/>
<path d="M40.8 154.1h1.9M41.4 156.6v5.8M51.9 148.6h2.3M53 151.1v16.8M199.3 146.9l15.1 5.1M216.7 152.8l45.4 15.4M235.5 142.7v13.2M238 144h2.9M243.4 142.7v13.2M40.8 164.9h1.9M51.9 170.4h2.3M115.6 166.3l-14.2 12.9"/>
<path d="M203.2 176.3h35.6M204.5 178.8v39M264.5 169l2.4 .8M276.8 167.3l-29.8 29.2M21 198h24M28 183.5h6.1M34.8 184.1v30.3M45.6 184.1v30.3M57 198.7v15.7M92.6 187.2l-1.8 1.7M99.6 180.9l-5.1 4.6M230.9 196.8l1.9 1.6"/>
<path d="M235.5 185.4v14.2M238 186.7h2.9M243.4 185.4v14.2M245.3 198.3l-11.7 11.4M267.1 190.8l1.7 1.9M37.3 213.2h5.8M48.1 213.2h6.4M79.2 211v22.4M88.6 211v22.4M89.1 200.5v3.1M89.1 212.8v20.6M91.6 202.3h1.4"/>
<path d="M95.5 200.5v3.1M95.5 202.3h9.7M104.9 212.8v20.6M222.9 218.4v18.6M231.8 211.4l-1.8 1.8M234.7 200l9.5 7.9M246.1 209.6l22 18.5M256 218.4v18.6M81.7 232.1h4.4M91.6 232.1h10.8M203.2 220.3h35.6M225.4 235.7h28.1"/>
</g>
<g fill="#000" stroke="#000" stroke-width=".3">
<path d="M83.1 42.6l2.2 1.2-2.5-.4zM93.4 51.7l2.4-.8 .1 .8zM32.1 74.6l.6-.5 1.2 2.2zM82.1 63.9l2.5-.3-2.3 1.1zM83.2 71.6l2.5-.4v.8zM89.6 71.2l2.5 .4-2.5 .4zM91.5 61.3l2.5 .8-.4 .7zM44.5 90l1.8 1.7-.6 .5zM79.5 85.3l2.5-.4-2.3 1.2zM93.3 81.4l2.3-1.1 .2 .8zM22.3 101.2l.4 2.5h-.9zM29.2 135.5l.5 2.5h-.9z"/>
<path d="M211.5 130.5l.6-.6 1.4 2.1zM221.4 132.2l2.5-.4v.8zM255 131.8l2.5 .4-2.5 .4zM41.4 154.1l.5 2.5h-.9zM53 148.6l.4 2.5h-.8zM214.5 151.6l2.2 1.2-2.5-.4zM235.5 144l2.5-.5v.9zM240.9 143.5l2.5 .5-2.5 .4zM41 162.4h.9l-.5 2.5zM52.6 167.9h.8l-.4 2.5zM101.2 178.9l.5 .6-2.1 1.4zM204.5 176.3l.4 2.5h-.8z"/>
<path d="M262.1 168.2l2.5 .4-.2 .8zM21.8 195.5h.9l-.4 2.5zM28.8 181h.9l-.5 2.5zM92.3 186.9l2.2-1.4-1.6 2zM233.1 198.1l1.6 1.9-2.2-1.3zM235.5 186.7l2.5-.4v.8zM240.9 186.3l2.5 .4-2.5 .4zM246.7 196.2l.6 .6-2 1.5zM265.4 189l2 1.5-.6 .6zM34.8 213.2l2.5-.4v.8zM43.1 212.8l2.5 .4-2.5 .4zM45.6 213.2l2.5-.4v.8z"/>
<path d="M54.5 212.8l2.5 .4-2.5 .4zM89.1 202.3l2.5-.4v.8zM93 201.9l2.5 .4-2.5 .4zM204.1 217.8h.8l-.4 2.5zM231.5 211.1l2.1-1.4-1.5 2zM244.2 207.9l2.1 1.3-.5 .7zM79.2 232.1l2.5-.4v.8zM86.1 231.7l2.5 .4-2.5 .4zM89.1 232.1l2.5-.4v.8zM102.4 231.7l2.5 .4-2.5 .4zM222.9 235.7l2.5-.4v.9zM253.5 235.3l2.5 .4-2.5 .5z"/>
</g>
<!-- layer: Parts -->
<g fill="none" stroke="#000" stroke-width=".4">
<path d="M301.2 88v131.8M355.2 88.1v131.7M381.3 88.1v131.7M404.6 88.2l-113.6-.2-.1 131.8M290.9 100.2l113.6 .2M290.9 111.1l113.6 .2M290.9 122.1l113.6 .2M290.9 133l113.6 .2M290.9 143.9l113.6 .2M290.9 154.7l113.6 .2M290.9 165.6l113.6 .2M290.9 176.5l113.6 .2"/>
<path d="M290.9 187.3l113.6 .3M290.9 198.2l113.6 .2M290.9 209.1l113.6 .2"/>
</g>
<path d="M290.9 111.1h.1M290.9 121.9h.1M290.9 132.8h.1M290.9 143.7h.1M290.9 154.5h.1M290.9 165.4h.1M290.9 176.3h.1M290.9 187.2h.1M290.9 198h.1M290.9 208.9h.1" fill="none" stroke="#000" stroke-width=".3"/>
<g font-size="7.4">
<text x="44.5" y="24.9">A</text>
<text x="110.4" y="25">B</text>
<text x="175.8" y="24.7">C</text>
<text x="238.9" y="24.8">D</text>
<text x="304.4" y="24.6">E</text>
<text x="371.2" y="24.7">F</text>
<text x="69" y="37.3" transform="rotate(19 69 37.3)">R5</text>
<text x="98.9" y="50" transform="rotate(-9 98.9 50)">R29</text>
<text x="8.4" y="60.8">1</text>
<text x="23.6" y="61.7" transform="rotate(52 23.6 61.7)">Ø35</text>
<text x="96.8" y="63.1" transform="rotate(26 96.8 63.1)">R29</text>
<text x="407.9" y="60.8">1</text>
<text x="67.5" y="67.8" transform="rotate(-16 67.5 67.8)">R29</text>
<text x="83.7" y="70.9">18</text>
<text x="98.3" y="79" transform="rotate(-17 98.3 79)">Ø24</text>
<text x="291.6" y="97.9">No</text>
<text x="309" y="97.7">Component</text>
<text x="355.7" y="97.7">Material</text>
<text x="387.1" y="97.7">Qty</text>
<text x="390.1" y="108">1</text>
<text x="293.7" y="108.9">1</text>
<text x="303" y="108.1">Back Plate</text>
<text x="362.2" y="108.2">CI</text>
<text x="199.4" y="115.4" transform="rotate(48 199.4 115.4)">Ø156</text>
<text x="294" y="119.1">2</text>
<text x="303" y="119.3">Vertical Slide</text>
<text x="361.9" y="119.3">CI</text>
<text x="389.9" y="119.1">1</text>
<text x="8.6" y="121.8">2</text>
<text x="408.1" y="121.8">2</text>
<text x="235.9" y="131.5">73</text>
<text x="294.1" y="130.5">3</text>
<text x="304.4" y="130.2">Swivel Plate</text>
<text x="361.7" y="130.3">CI</text>
<text x="389.8" y="130.1">1</text>
<text x="235.5" y="143.2">16</text>
<text x="293.9" y="141.2">4</text>
<text x="361.7" y="140.9">CI</text>
<text x="390" y="141.6">1</text>
<text x="199.9" y="146.3" transform="rotate(19 199.9 146.3)">Ø97</text>
<text x="21.5" y="155.4" transform="rotate(-90 21.5 155.4)">196</text>
<text x="293.9" y="151.9">5</text>
<text x="303.4" y="152.6">Tool Holder</text>
<text x="360.7" y="151.8">MS</text>
<text x="389.8" y="151.6">1</text>
<text x="28.5" y="163.2" transform="rotate(-90 28.5 163.2)">97</text>
<text x="40.8" y="163.1" transform="rotate(-90 40.8 163.1)">22</text>
<text x="52.4" y="163.1" transform="rotate(-90 52.4 163.1)">44</text>
<text x="293.9" y="162.5">6</text>
<text x="361.2" y="162.5">MS</text>
<text x="390" y="163.4">1</text>
<text x="293.8" y="173.8">7</text>
<text x="303.2" y="173.3">Screw for Slide</text>
<text x="361.1" y="173.3">MS</text>
<text x="389.6" y="173.9">1</text>
<text x="105.4" y="174.6" transform="rotate(-42 105.4 174.6)">Ø14</text>
<text x="267.2" y="175.6" transform="rotate(-44 267.2 175.6)">Ø33</text>
<text x="8.6" y="180.9">3</text>
<text x="235.5" y="186">16</text>
<text x="294.2" y="184">8</text>
<text x="303.1" y="184.4">Swivel Pin</text>
<text x="360.9" y="184.1">MS</text>
<text x="390" y="184.2">1</text>
<text x="408.1" y="180.9">3</text>
<text x="294" y="195.4">9</text>
<text x="303.3" y="195.2">Handle</text>
<text x="361" y="195.7">MS</text>
<text x="390" y="195.8">1</text>
<text x="97.8" y="201.6">13</text>
<text x="203.8" y="202.1" transform="rotate(-90 203.8 202.1)">89</text>
<text x="292.1" y="206.4">10</text>
<text x="303.2" y="205.7">Sleeve</text>
<text x="361.2" y="206.1">MS</text>
<text x="389.9" y="207.8">1</text>
<text x="36.6" y="212.6">22</text>
<text x="47.8" y="212.5">23</text>
<text x="258.8" y="219.2" transform="rotate(40 258.8 219.2)">Ø25</text>
<text x="292.4" y="216.9">11</text>
<text x="360.6" y="217">MS</text>
<text x="390.2" y="217.3">1</text>
<text x="287.3" y="226.5">Name: Sourajyoti Das</text>
<text x="80" y="231.4">19</text>
<text x="93.3" y="231.4">32</text>
<text x="235.8" y="235">67</text>
<text x="288.1" y="237">Roll No.: 150</text>
<text x="347.1" y="237.3">Dept.: ChE A2</text>
<text x="8.4" y="241">4</text>
<text x="407.9" y="241">4</text>
<text x="288.6" y="247">Title: Shaper Tool Head</text>
<text x="288.8" y="255.6">Proj. Symbol:</text>
<text x="347.6" y="256.7">Scale: 1:2</text>
<text x="44.5" y="277.4">A</text>
<text x="110.4" y="277.5">B</text>
<text x="175.8" y="277.1">C</text>
<text x="238.9" y="277.2">D</text>
<text x="304.4" y="277">E</text>
<text x="371.2" y="277.2">F</text>
</g>
<g font-size="5.9">
<text x="304.3" y="140.4">Drag Release Plate</text>
<text x="301.9" y="162.3">Tool Clamping Screw</text>
</g>
<g font-size="5.2">
<text x="306.4" y="213">Swivel Plate</text>
<text x="306.6" y="218.9">Clamping Screw</text>
</g>
</svg>
